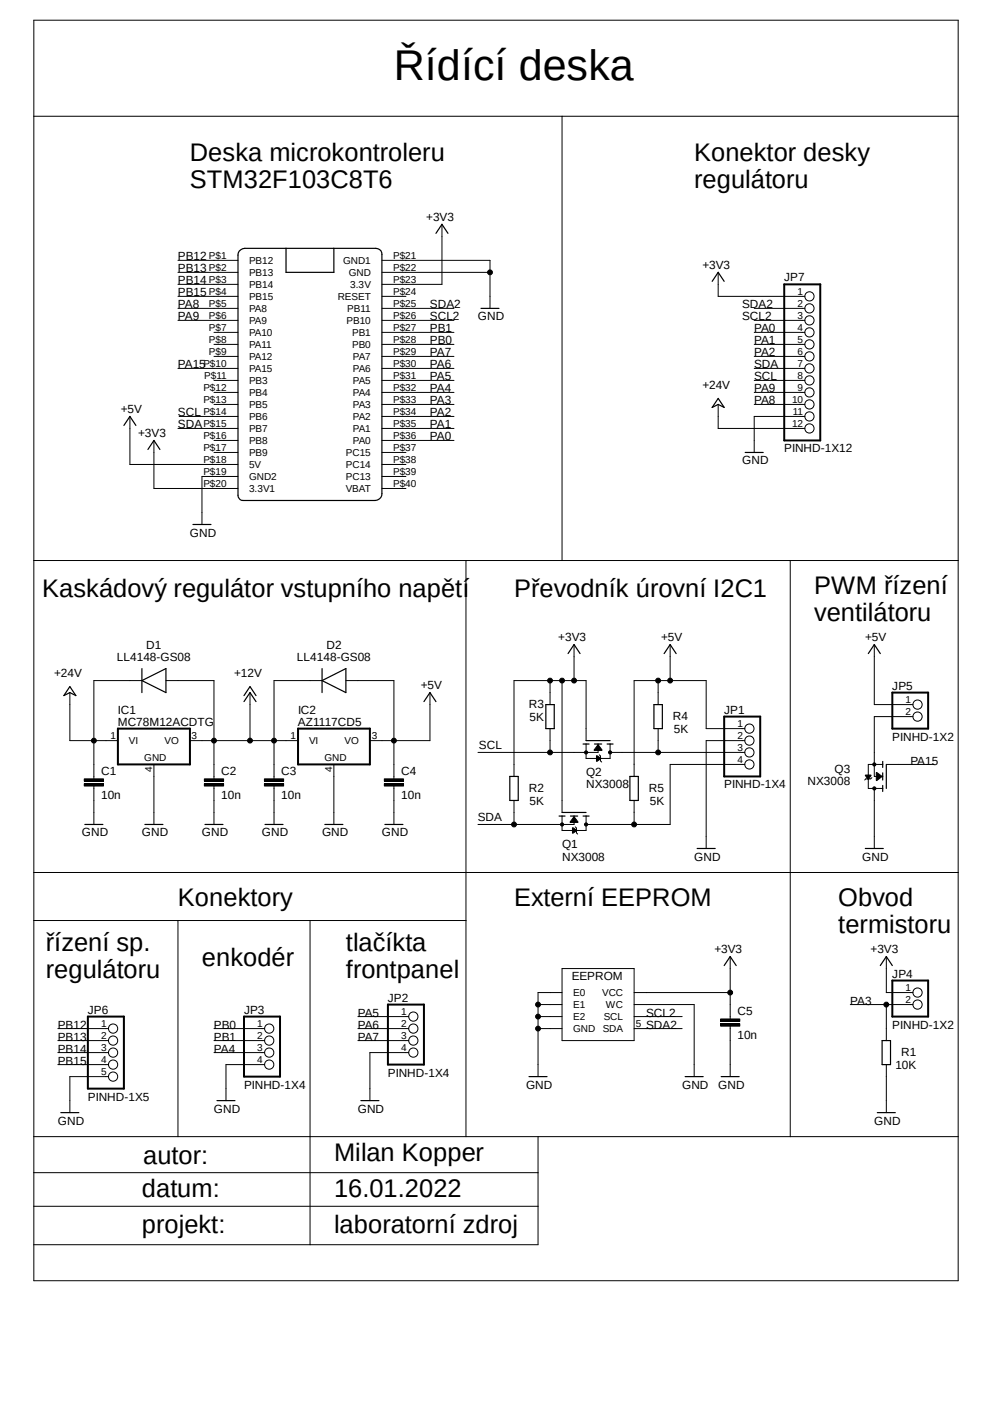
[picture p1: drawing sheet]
<svg xmlns="http://www.w3.org/2000/svg" width="210mm" height="297mm" viewBox="0 0 210 297" stroke-linecap="round" stroke-linejoin="round" font-family="sans-serif">
<path d="M7.1 4.2l195.7 266.9M202.8 4.2l-195.7 266.9" fill="none" stroke="#fff" stroke-width=".21"/>
<g fill="none" stroke="#000" stroke-width=".21">
<path d="M7.2 4.3h195.4v266.6h-195.4zM7.2 24.6h195.4M118.9 24.6v94M37.6 55.1h12.7M37.6 57.6h12.7M80.8 55.1h22.8v10.1M80.8 57.6h22.8M93.5 47.5v12.7h-12.7M151.9 57.6v5.1h18.3M37.6 60.2h12.7M37.6 62.7h12.7M37.6 65.2h12.7"/>
<path d="M37.6 67.8h12.7M37.6 77.9h12.7M45.3 70.3h5M45.3 72.9h5M45.3 75.4h5M80.8 62.7h5.1M80.8 65.2h15.2M80.8 67.8h15.2M80.8 70.3h15.2M80.8 72.9h15.2M80.8 75.4h15.2M80.8 77.9h15.2"/>
<path d="M159.5 65.2h10.7M159.5 67.8h10.7M159.5 70.3h10.7M159.5 72.9h10.7M159.5 75.4h10.7M159.5 77.9h10.7M27.5 88.1v10.2h22.8M32.6 93.2v10.1h17.7M37.6 90.6h12.7M37.9 88.1h12.4M45.3 80.5h5M45.3 83h5"/>
<path d="M45.3 85.6h5M45.3 93.2h5M45.3 95.7h5M80.8 80.5h15.2M80.8 83h15.2M80.8 85.6h15.2M80.8 88.1h15.2M80.8 90.6h15.2M80.8 93.2h15.2M80.8 95.7h5.1M80.8 98.3h5.1M151.9 85.6v5h18.3"/>
<path d="M159.5 80.5h10.7M159.5 83h10.7M159.5 85.6h10.7M170.2 88.1h-10.7v7.6M7.2 118.6h195.4M50.3 100.8h-7.6v10.2M80.8 100.8h5.1M80.8 103.3h5.1M98.6 118.6v121.9M167.1 118.6v121.9M121.4 136.4v7.6M141.7 136.4v7.6"/>
<path d="M184.9 136.4v12.7h8.2M14.8 146.5v10.2h10.1M30 144h-10.1v20.8M35.1 144h10.2v20.8M40.2 156.7h22.8M52.9 146.5v10.2M68.1 144h-10.1v20.8M73.2 144h10.1v20.8M90.9 146.5v10.2h-12.7M116.3 144v5.1M116.3 154.1v5.1M118.9 144v27.9"/>
<path d="M124 156.7v-12.7h-15.3v20.3M124 157.4v3h5v-3M126.2 159.9l.9 .5-.9 .7zM126.5 157.5l.8 1.2h-1.6zM126.5 157.4v1.8h-25.4M126.7 159.7l.3 .2v1.1l.3 .2M129 159.2h28.5M139.2 144v5.1M139.2 154.1v5.1M157.5 156.7h-8.1v22.8M157.5 154.1h-8.1v-10.1h-15.3v20.3M193.1 151.6h-8.2v12.7h1.8"/>
<path d="M17.8 165.8h4.1v.5h-4.1zM17.8 164.8h4.1v.5h-4.1zM19.9 166.3v8.1M32.6 161.7v12.7M43.2 165.8h4.1v.5h-4.1zM43.2 164.8h4.1v.5h-4.1zM45.3 166.3v8.1M55.9 165.8h4.1v.5h-4.1zM55.9 164.8h4.1v.5h-4.1zM58 166.3v8.1M70.6 161.7v12.7M81.3 165.8h4v.5h-4z"/>
<path d="M81.3 164.8h4v.5h-4zM83.3 166.3v8.1M108.7 169.3v5.1M118.9 172.6v3.1h5.1v-3.1M121.1 175.1l.9 .6-.8 .6zM121.4 172.8l.8 1.2h-1.6zM121.4 172.6v1.8h-20.3M121.7 174.9l.2 .3v1l.3 .2M134.1 169.3v5.1M157.5 161.7h-15.8v12.7h-17.7M183 164h1.2l-.6 .9zM184.4 164.5l-.3 .3h-1l-.2 .2"/>
<path d="M184.9 166.8v12.7M185.3 163.4l1.3 .9-1.2 .8zM186.7 161.7h-3.1v5.1h3.1M187.5 161.7h10.1M7.2 184.6h195.4M7.2 194.7h91.4M37.6 194.7v45.8M65.6 194.7v68.6M12.2 217.6h10.7M45.3 217.6h10.7M75.7 215.1h10.7M75.7 217.6h10.7"/>
<path d="M113.8 215.1h5.1M113.8 217.6h5.1M113.8 212.5h5.1M118.9 204.9h15.2v15.2h-15.2zM118.9 210h-5.1v17.8M134.1 215.1h10.2M134.1 217.6h10.2M134.1 210h20.3M134.1 212.5h12.7v15.3M152.4 216.6h4.1v.5h-4.1zM152.4 215.6h4.1v.5h-4.1zM154.4 202.4v13.2"/>
<path d="M154.4 217.1v10.7M179.8 212.5h13.3M187.5 202.4v7.6h5.6M187.5 212.5v7.6M12.2 220.1h10.7M12.2 222.7h10.7M12.2 225.2h10.7M22.9 227.8h-8.1v7.6M45.3 220.1h10.7M45.3 222.7h10.7M56 225.2h-8.2v7.6M75.7 220.1h10.7"/>
<path d="M86.4 222.7h-8.2v10.1M187.5 225.2v10.2M7.2 240.5h195.4M7.2 255.2h106.6M7.2 248.1h106.6M113.8 240.5v22.8h-106.6"/>
<circle cx="103.6" cy="57.6" r=".51"/>
<circle cx="171.2" cy="65.2" r=".98"/>
<circle cx="171.2" cy="67.8" r=".98"/>
<circle cx="171.2" cy="75.4" r=".98"/>
<circle cx="171.2" cy="62.7" r=".98"/>
<circle cx="171.2" cy="77.9" r=".98"/>
<circle cx="171.2" cy="72.9" r=".98"/>
<circle cx="171.2" cy="70.3" r=".98"/>
<circle cx="171.2" cy="85.6" r=".98"/>
<circle cx="171.2" cy="88.1" r=".98"/>
<circle cx="171.2" cy="80.5" r=".98"/>
<circle cx="171.2" cy="90.6" r=".98"/>
<circle cx="171.2" cy="83" r=".98"/>
<circle cx="19.8" cy="156.7" r=".51"/>
<circle cx="45.2" cy="156.7" r=".51"/>
<circle cx="52.9" cy="156.7" r=".51"/>
<circle cx="57.9" cy="156.7" r=".51"/>
<circle cx="83.3" cy="156.7" r=".51"/>
<circle cx="116.3" cy="144" r=".51"/>
<circle cx="116.3" cy="159.2" r=".51"/>
<circle cx="118.9" cy="144" r=".51"/>
<circle cx="121.4" cy="144" r=".51"/>
<circle cx="124" cy="159.2" r=".33"/>
<circle cx="129" cy="159.2" r=".33"/>
<circle cx="139.2" cy="159.2" r=".51"/>
<circle cx="139.2" cy="144" r=".51"/>
<circle cx="141.7" cy="144" r=".51"/>
<circle cx="158.5" cy="154.1" r=".98"/>
<circle cx="158.5" cy="156.7" r=".98"/>
<circle cx="158.5" cy="159.2" r=".98"/>
<circle cx="194.1" cy="151.6" r=".98"/>
<circle cx="194.1" cy="149.1" r=".98"/>
<circle cx="108.7" cy="174.4" r=".51"/>
<circle cx="118.9" cy="174.4" r=".33"/>
<circle cx="124" cy="174.4" r=".33"/>
<circle cx="134.1" cy="174.4" r=".51"/>
<circle cx="158.5" cy="161.7" r=".98"/>
<circle cx="184.9" cy="161.7" r=".33"/>
<circle cx="184.9" cy="166.8" r=".33"/>
<circle cx="23.9" cy="217.6" r=".98"/>
<circle cx="56.9" cy="217.6" r=".98"/>
<circle cx="87.4" cy="215.1" r=".98"/>
<circle cx="87.4" cy="217.6" r=".98"/>
<circle cx="113.8" cy="215.1" r=".51"/>
<circle cx="113.8" cy="212.5" r=".51"/>
<circle cx="113.8" cy="217.6" r=".51"/>
<circle cx="154.4" cy="210" r=".51"/>
<circle cx="187.4" cy="212.5" r=".51"/>
<circle cx="194.1" cy="210" r=".98"/>
<circle cx="194.1" cy="212.5" r=".98"/>
<circle cx="23.9" cy="227.8" r=".98"/>
<circle cx="23.9" cy="225.2" r=".98"/>
<circle cx="23.9" cy="222.7" r=".98"/>
<circle cx="23.9" cy="220.1" r=".98"/>
<circle cx="56.9" cy="220.1" r=".98"/>
<circle cx="56.9" cy="222.7" r=".98"/>
<circle cx="56.9" cy="225.2" r=".98"/>
<circle cx="87.4" cy="220.1" r=".98"/>
<circle cx="87.4" cy="222.7" r=".98"/>
</g>
<g fill="none" stroke="#000" stroke-width=".25">
<path d="M50.6 53.1l.7-.5 .5-.1h27.7a1.27 1.27 0 0 1 1.3 1.3v50.6a1.4 1.4 0 0 1-1.5 1.5h-27.9a1.06 1.06 0 0 1-1.1-1.1v-50.8zM60.5 52.5v5.1h10.1v-5.1M92.2 49.4l1.3-1.9 1.2 1.9M150.6 59.5l1.3-1.9 1.3 1.9M101.7 65.2h3.8M26.2 90l1.3-1.9 1.2 1.9M31.3 95.1l1.3-1.9 1.2 1.9M151.9 84.3l1.3 1.9-1.3-.6-1.3 .6zM157.6 95.7h3.8M40.8 111h3.8M120.1 138.3l1.3-1.9 1.3 1.9M140.5 138.3l1.2-1.9 1.3 1.9"/>
<path d="M183.6 138.3l1.3-1.9 1.3 1.9M14.8 145.2l1.2 2-1.2-.7-1.3 .7zM30 144l5.1-2.6v5.1zM30 141.4v5.1M51.6 148.4l1.3-1.9 1.2 1.9M51.6 147.2l1.3-2 1.2 2M68.1 144l5.1-2.6v5.1zM68.1 141.4v5.1M89.7 148.4l1.2-1.9 1.3 1.9M115.4 149.1h1.8v5h-1.8zM123.3 157.4h1.3M124 156.7h5"/>
<path d="M125.7 157.4h1.6M128.4 157.4h1.3M138.3 149.1h1.8v5h-1.8zM17.9 174.4h3.9M30.6 174.4h3.9M43.3 174.4h3.9M56 174.4h3.9M68.7 174.4h3.8M81.4 174.4h3.8M107.8 164.3h1.8v5h-1.8zM118.2 172.6h1.3M118.9 171.9h5.1"/>
<path d="M120.6 172.6h1.6M123.3 172.6h1.3M133.2 164.3h1.8v5h-1.8zM147.4 179.5h3.9M183 179.5h3.8M186.7 161.1v1.2M186.7 163.5v1.5M186.7 166.2v1.2M187.5 161.7v5.1M153.2 204.3l1.2-1.9 1.3 1.9M186.2 204.3l1.3-1.9 1.2 1.9M12.9 235.4h3.8"/>
<path d="M45.9 232.8h3.8M76.3 232.8h3.8M111.9 227.8h3.8M144.9 227.8h3.8M152.5 227.8h3.8M185.5 235.4h3.9M186.6 220.1h1.7v5.1h-1.7z"/>
</g>
<path d="M165.9 60.2h7.6v33h-7.6zM24.9 154.1h15.3v7.6h-15.3zM63 154.1h15.2v7.6h-15.2zM153.2 151.6h7.6v12.7h-7.6zM188.7 146.5h7.6v7.6h-7.6zM18.6 215.1h7.6v15.2h-7.6zM51.6 215.1h7.6v12.7h-7.6zM82 212.5h7.7v12.7h-7.7zM188.7 207.4h7.6v7.7h-7.6z" fill="none" stroke="#000" stroke-width=".42"/>
<g fill="#000">
<path d="M126.5 157.5l.8 1.2h-1.6z" fill-rule="evenodd"/>
<path d="M17.8 165.8h4.1v.5h-4.1z" fill-rule="evenodd"/>
<path d="M17.8 164.8h4.1v.5h-4.1z" fill-rule="evenodd"/>
<path d="M43.2 165.8h4.1v.5h-4.1z" fill-rule="evenodd"/>
<path d="M43.2 164.8h4.1v.5h-4.1z" fill-rule="evenodd"/>
<path d="M55.9 165.8h4.1v.5h-4.1z" fill-rule="evenodd"/>
<path d="M55.9 164.8h4.1v.5h-4.1z" fill-rule="evenodd"/>
<path d="M81.3 165.8h4v.5h-4z" fill-rule="evenodd"/>
<path d="M81.3 164.8h4v.5h-4z" fill-rule="evenodd"/>
<path d="M121.4 172.8l.8 1.2h-1.6z" fill-rule="evenodd"/>
<path d="M121.1 175.1l.9 .6-.8 .6z" fill-rule="evenodd"/>
<path d="M126.2 159.9l.9 .5-.9 .7z" fill-rule="evenodd"/>
<path d="M183 164h1.2l-.6 .9z" fill-rule="evenodd"/>
<path d="M185.3 163.4l1.3 .9-1.2 .8z" fill-rule="evenodd"/>
<path d="M152.4 216.6h4.1v.5h-4.1z" fill-rule="evenodd"/>
<path d="M152.4 215.6h4.1v.5h-4.1z" fill-rule="evenodd"/>
<circle cx="103.6" cy="57.6" r=".51"/>
<circle cx="19.8" cy="156.7" r=".51"/>
<circle cx="45.2" cy="156.7" r=".51"/>
<circle cx="52.9" cy="156.7" r=".51"/>
<circle cx="57.9" cy="156.7" r=".51"/>
<circle cx="83.3" cy="156.7" r=".51"/>
<circle cx="116.3" cy="144" r=".51"/>
<circle cx="116.3" cy="159.2" r=".51"/>
<circle cx="118.9" cy="144" r=".51"/>
<circle cx="121.4" cy="144" r=".51"/>
<circle cx="124" cy="159.2" r=".33"/>
<circle cx="129" cy="159.2" r=".33"/>
<circle cx="139.2" cy="159.2" r=".51"/>
<circle cx="139.2" cy="144" r=".51"/>
<circle cx="141.7" cy="144" r=".51"/>
<circle cx="108.7" cy="174.4" r=".51"/>
<circle cx="118.9" cy="174.4" r=".33"/>
<circle cx="124" cy="174.4" r=".33"/>
<circle cx="134.1" cy="174.4" r=".51"/>
<circle cx="184.9" cy="161.7" r=".33"/>
<circle cx="184.9" cy="166.8" r=".33"/>
<circle cx="113.8" cy="215.1" r=".51"/>
<circle cx="113.8" cy="212.5" r=".51"/>
<circle cx="113.8" cy="217.6" r=".51"/>
<circle cx="154.4" cy="210" r=".51"/>
<circle cx="187.4" cy="212.5" r=".51"/>
</g>
<text font-size="9.1" x="83.3" y="17">Řídící deska</text>
<g font-size="5.4">
<text x="40.2" y="34.1">Deska microkontroleru</text>
<text x="146.8" y="34.1">Konektor desky</text>
<text x="40.2" y="39.8">STM32F103C8T6</text>
<text x="146.8" y="39.8">regulátoru</text>
<text x="172.2" y="125.6">PWM řízení</text>
<text x="8.9" y="126.2">Kaskádový regulátor vstupního napětí</text>
<text x="108.7" y="126.2">Převodník úrovní I2C1</text>
<text x="172.2" y="131.3">ventilátoru</text>
<text x="37.6" y="191.6">Konektory</text>
<text x="108.7" y="191.6">Externí EEPROM</text>
<text x="177.3" y="191.6">Obvod</text>
<text x="177.3" y="197.3">termistoru</text>
<text x="9.7" y="201.1">řízení sp.</text>
<text x="73.2" y="201.1">tlačíkta</text>
<text x="9.7" y="206.8">regulátoru</text>
<text x="42.7" y="204.3">enkodér</text>
<text x="73.2" y="206.8">frontpanel</text>
<text x="70.7" y="245.5">Milan Kopper</text>
<text x="30.3" y="246.3">autor:</text>
<text x="30" y="253.2">datum:</text>
<text x="70.7" y="253.2">16.01.2022</text>
<text x="30" y="260.8">projekt:</text>
<text x="70.7" y="260.8">laboratorní zdroj</text>
</g>
<g font-size="2.5">
<text x="90.1" y="46.7">+3V3</text>
<text x="37.6" y="55.1">PB12</text>
<text x="37.6" y="57.6">PB13</text>
<text x="148.5" y="56.9">+3V3</text>
<text x="165.9" y="59.5">JP7</text>
<text x="37.6" y="60.2">PB14</text>
<text x="37.6" y="62.7">PB15</text>
<text x="37.6" y="65.2">PA8</text>
<text x="90.9" y="65.2">SDA2</text>
<text x="157" y="65.2">SDA2</text>
<text x="37.6" y="67.8">PA9</text>
<text x="90.9" y="70.3">PB1</text>
<text x="90.9" y="67.8">SCL2</text>
<text x="101.1" y="67.8">GND</text>
<text x="157" y="67.8">SCL2</text>
<text x="159.5" y="70.3">PA0</text>
<text x="37.6" y="77.9">PA15</text>
<text x="90.9" y="77.9">PA6</text>
<text x="90.9" y="75.4">PA7</text>
<text x="90.9" y="72.9">PB0</text>
<text x="159.5" y="77.9">SDA</text>
<text x="159.5" y="72.9">PA1</text>
<text x="159.5" y="75.4">PA2</text>
<text x="90.9" y="83">PA4</text>
<text x="90.9" y="80.5">PA5</text>
<text x="148.5" y="82.3">+24V</text>
<text x="159.5" y="80.5">SCL</text>
<text x="159.5" y="83">PA9</text>
<text x="25.5" y="87.3">+5V</text>
<text x="37.6" y="88.1">SCL</text>
<text x="90.9" y="85.6">PA3</text>
<text x="90.9" y="88.1">PA2</text>
<text x="159.5" y="85.6">PA8</text>
<text x="29.2" y="92.4">+3V3</text>
<text x="37.6" y="90.6">SDA</text>
<text x="90.9" y="93.2">PA0</text>
<text x="90.9" y="90.6">PA1</text>
<text x="165.9" y="95.7">PINHD-1X12</text>
<text x="157" y="98.3">GND</text>
<text x="40.2" y="113.5">GND</text>
<text x="30.9" y="137.2">D1</text>
<text x="69" y="137.2">D2</text>
<text x="118.1" y="135.6">+3V3</text>
<text x="139.8" y="135.6">+5V</text>
<text x="183" y="135.6">+5V</text>
<text x="11.4" y="143.2">+24V</text>
<text x="24.7" y="139.8">LL4148-GS08</text>
<text x="49.5" y="143.2">+12V</text>
<text x="62.8" y="139.8">LL4148-GS08</text>
<text x="89" y="145.8">+5V</text>
<text x="111.8" y="149.8">R3</text>
<text x="188.7" y="145.9">JP5</text>
<text x="24.9" y="153.5">MC78M12ACDTG</text>
<text x="24.9" y="151">IC1</text>
<text x="63" y="153.5">AZ1117CD5</text>
<text x="63" y="151">IC2</text>
<text x="112" y="152.6">5K</text>
<text x="142.3" y="152.3">R4</text>
<text x="142.5" y="155.2">5K</text>
<text x="153.2" y="151">JP1</text>
<text x="101.3" y="158.5">SCL</text>
<text x="188.7" y="156.7">PINHD-1X2</text>
<text x="192.5" y="161.8">PA15</text>
<text x="21.4" y="163.9">C1</text>
<text x="46.8" y="163.9">C2</text>
<text x="59.5" y="163.9">C3</text>
<text x="84.8" y="163.9">C4</text>
<text x="111.8" y="167.6">R2</text>
<text x="124" y="166.8">NX3008</text>
<text x="124" y="164.3">Q2</text>
<text x="137.2" y="167.6">R5</text>
<text x="153.2" y="166.8">PINHD-1X4</text>
<text x="170.8" y="166">NX3008</text>
<text x="176.5" y="163.5">Q3</text>
<text x="46.8" y="169">10n</text>
<text x="59.5" y="169">10n</text>
<text x="101.1" y="173.7">SDA</text>
<text x="112" y="170.4">5K</text>
<text x="137.4" y="170.4">5K</text>
<text x="17.3" y="177">GND</text>
<text x="30" y="177">GND</text>
<text x="42.7" y="177">GND</text>
<text x="55.4" y="177">GND</text>
<text x="68.1" y="177">GND</text>
<text x="80.8" y="177">GND</text>
<text x="118.9" y="179.5">Q1</text>
<text x="118.9" y="182">NX3008</text>
<text x="146.8" y="182">GND</text>
<text x="182.4" y="182">GND</text>
<text x="151.1" y="201.6">+3V3</text>
<text x="184.1" y="201.6">+3V3</text>
<text x="120.9" y="207.3">EEPROM</text>
<text x="188.7" y="206.8">JP4</text>
<text x="18.6" y="214.4">JP6</text>
<text x="51.6" y="214.4">JP3</text>
<text x="75.7" y="215.1">PA5</text>
<text x="82" y="211.9">JP2</text>
<text x="136.7" y="215.1">SCL2</text>
<text x="156" y="214.7">C5</text>
<text x="179.8" y="212.5">PA3</text>
<text x="12.2" y="217.6">PB12</text>
<text x="12.2" y="220.1">PB13</text>
<text x="45.3" y="217.6">PB0</text>
<text x="45.3" y="220.1">PB1</text>
<text x="75.7" y="217.6">PA6</text>
<text x="75.7" y="220.1">PA7</text>
<text x="136.7" y="217.6">SDA2</text>
<text x="156" y="219.8">10n</text>
<text x="188.7" y="217.6">PINHD-1X2</text>
<text x="12.2" y="222.7">PB14</text>
<text x="12.2" y="225.2">PB15</text>
<text x="45.3" y="222.7">PA4</text>
<text x="82" y="227.8">PINHD-1X4</text>
<text x="189.4" y="226.2">10K</text>
<text x="190.6" y="223.4">R1</text>
<text x="18.6" y="232.8">PINHD-1X5</text>
<text x="51.6" y="230.3">PINHD-1X4</text>
<text x="111.3" y="230.3">GND</text>
<text x="144.3" y="230.3">GND</text>
<text x="151.9" y="230.3">GND</text>
<text x="12.2" y="237.9">GND</text>
<text x="45.3" y="235.4">GND</text>
<text x="75.7" y="235.4">GND</text>
<text x="184.9" y="237.9">GND</text>
</g>
<g font-size="2.1">
<text x="44.2" y="54.7">P$1</text>
<text x="44.2" y="57.3">P$2</text>
<text x="44.2" y="59.8">P$3</text>
<text x="52.7" y="55.8">PB12</text>
<text x="52.7" y="58.4">PB13</text>
<text x="72.6" y="55.8">GND1</text>
<text x="73.7" y="58.4">GND</text>
<text x="83.1" y="54.7">P$21</text>
<text x="83.1" y="57.3">P$22</text>
<text x="83.1" y="59.8">P$23</text>
<text x="44.2" y="62.4">P$4</text>
<text x="44.2" y="64.9">P$5</text>
<text x="52.7" y="60.9">PB14</text>
<text x="52.7" y="63.5">PB15</text>
<text x="52.7" y="66">PA8</text>
<text x="71.4" y="63.5">RESET</text>
<text x="73.4" y="66">PB11</text>
<text x="74.1" y="60.9">3.3V</text>
<text x="83.1" y="62.4">P$24</text>
<text x="83.1" y="64.9">P$25</text>
<text x="168.7" y="62.4">1</text>
<text x="168.7" y="64.9">2</text>
<text x="44.2" y="67.4">P$6</text>
<text x="44.2" y="70">P$7</text>
<text x="52.7" y="68.5">PA9</text>
<text x="52.7" y="71.1">PA10</text>
<text x="73.3" y="68.5">PB10</text>
<text x="74.5" y="71.1">PB1</text>
<text x="83.1" y="67.4">P$26</text>
<text x="83.1" y="70">P$27</text>
<text x="168.7" y="67.4">3</text>
<text x="168.7" y="70">4</text>
<text x="43" y="77.6">P$10</text>
<text x="44.2" y="72.5">P$8</text>
<text x="44.2" y="75.1">P$9</text>
<text x="52.7" y="73.6">PA11</text>
<text x="52.7" y="76.2">PA12</text>
<text x="74.5" y="73.6">PB0</text>
<text x="74.6" y="76.2">PA7</text>
<text x="83.1" y="72.5">P$28</text>
<text x="83.1" y="75.1">P$29</text>
<text x="83.1" y="77.6">P$30</text>
<text x="168.7" y="72.5">5</text>
<text x="168.7" y="75.1">6</text>
<text x="168.7" y="77.6">7</text>
<text x="43" y="82.7">P$12</text>
<text x="43.2" y="80.1">P$11</text>
<text x="52.7" y="78.7">PA15</text>
<text x="52.7" y="81.2">PB3</text>
<text x="52.7" y="83.8">PB4</text>
<text x="74.6" y="78.7">PA6</text>
<text x="74.6" y="81.2">PA5</text>
<text x="74.6" y="83.8">PA4</text>
<text x="83.1" y="80.1">P$31</text>
<text x="83.1" y="82.7">P$32</text>
<text x="168.7" y="80.1">8</text>
<text x="168.7" y="82.7">9</text>
<text x="43" y="85.2">P$13</text>
<text x="43" y="87.8">P$14</text>
<text x="52.7" y="86.3">PB5</text>
<text x="52.7" y="88.9">PB6</text>
<text x="74.6" y="86.3">PA3</text>
<text x="74.6" y="88.9">PA2</text>
<text x="83.1" y="85.2">P$33</text>
<text x="83.1" y="87.8">P$34</text>
<text x="167.5" y="85.2">10</text>
<text x="167.7" y="87.8">11</text>
<text x="43" y="90.3">P$15</text>
<text x="43" y="92.8">P$16</text>
<text x="43" y="95.4">P$17</text>
<text x="52.7" y="91.4">PB7</text>
<text x="52.7" y="93.9">PB8</text>
<text x="74.6" y="91.4">PA1</text>
<text x="74.6" y="93.9">PA0</text>
<text x="83.1" y="90.3">P$35</text>
<text x="83.1" y="92.8">P$36</text>
<text x="83.1" y="95.4">P$37</text>
<text x="167.5" y="90.3">12</text>
<text x="43" y="97.9">P$18</text>
<text x="43" y="100.4">P$19</text>
<text x="52.7" y="96.5">PB9</text>
<text x="52.7" y="99">5V</text>
<text x="52.7" y="101.6">GND2</text>
<text x="73.2" y="96.5">PC15</text>
<text x="73.2" y="99">PC14</text>
<text x="73.2" y="101.6">PC13</text>
<text x="83.1" y="97.9">P$38</text>
<text x="83.1" y="100.4">P$39</text>
<text x="43" y="103">P$20</text>
<text x="52.7" y="104.1">3.3V1</text>
<text x="73.1" y="104.1">VBAT</text>
<text x="83.1" y="103">P$40</text>
<text x="191.5" y="148.7">1</text>
<text x="156" y="153.8">1</text>
<text x="191.5" y="151.2">2</text>
<text x="23.4" y="156.3">1</text>
<text x="27.3" y="157.4">VI</text>
<text x="30.5" y="161">GND</text>
<text x="34.8" y="157.4">VO</text>
<text x="40.5" y="156.3">3</text>
<text x="61.5" y="156.3">1</text>
<text x="65.4" y="157.4">VI</text>
<text x="68.6" y="161">GND</text>
<text x="72.9" y="157.4">VO</text>
<text x="78.6" y="156.3">3</text>
<text x="156" y="156.3">2</text>
<text x="156" y="158.8">3</text>
<text x="156" y="161.4">4</text>
<text x="32.2" y="163.3" transform="rotate(-90 32.2 163.3)">4</text>
<text x="70.3" y="163.3" transform="rotate(-90 70.3 163.3)">4</text>
<text x="191.5" y="209.6">1</text>
<text x="84.9" y="214.7">1</text>
<text x="121.2" y="210.7">E0</text>
<text x="121.2" y="213.3">E1</text>
<text x="121.2" y="215.8">E2</text>
<text x="127.3" y="210.7">VCC</text>
<text x="127.7" y="215.8">SCL</text>
<text x="128.1" y="213.3">WC</text>
<text x="191.5" y="212.2">2</text>
<text x="21.4" y="217.3">1</text>
<text x="21.4" y="219.8">2</text>
<text x="54.4" y="217.3">1</text>
<text x="54.4" y="219.8">2</text>
<text x="84.9" y="217.3">2</text>
<text x="84.9" y="219.8">3</text>
<text x="121.2" y="218.4">GND</text>
<text x="127.5" y="218.4">SDA</text>
<text x="134.5" y="217.3">5</text>
<text x="21.4" y="222.3">3</text>
<text x="21.4" y="224.9">4</text>
<text x="21.4" y="227.4">5</text>
<text x="54.4" y="222.3">3</text>
<text x="54.4" y="224.9">4</text>
<text x="84.9" y="222.3">4</text>
</g>
</svg>
